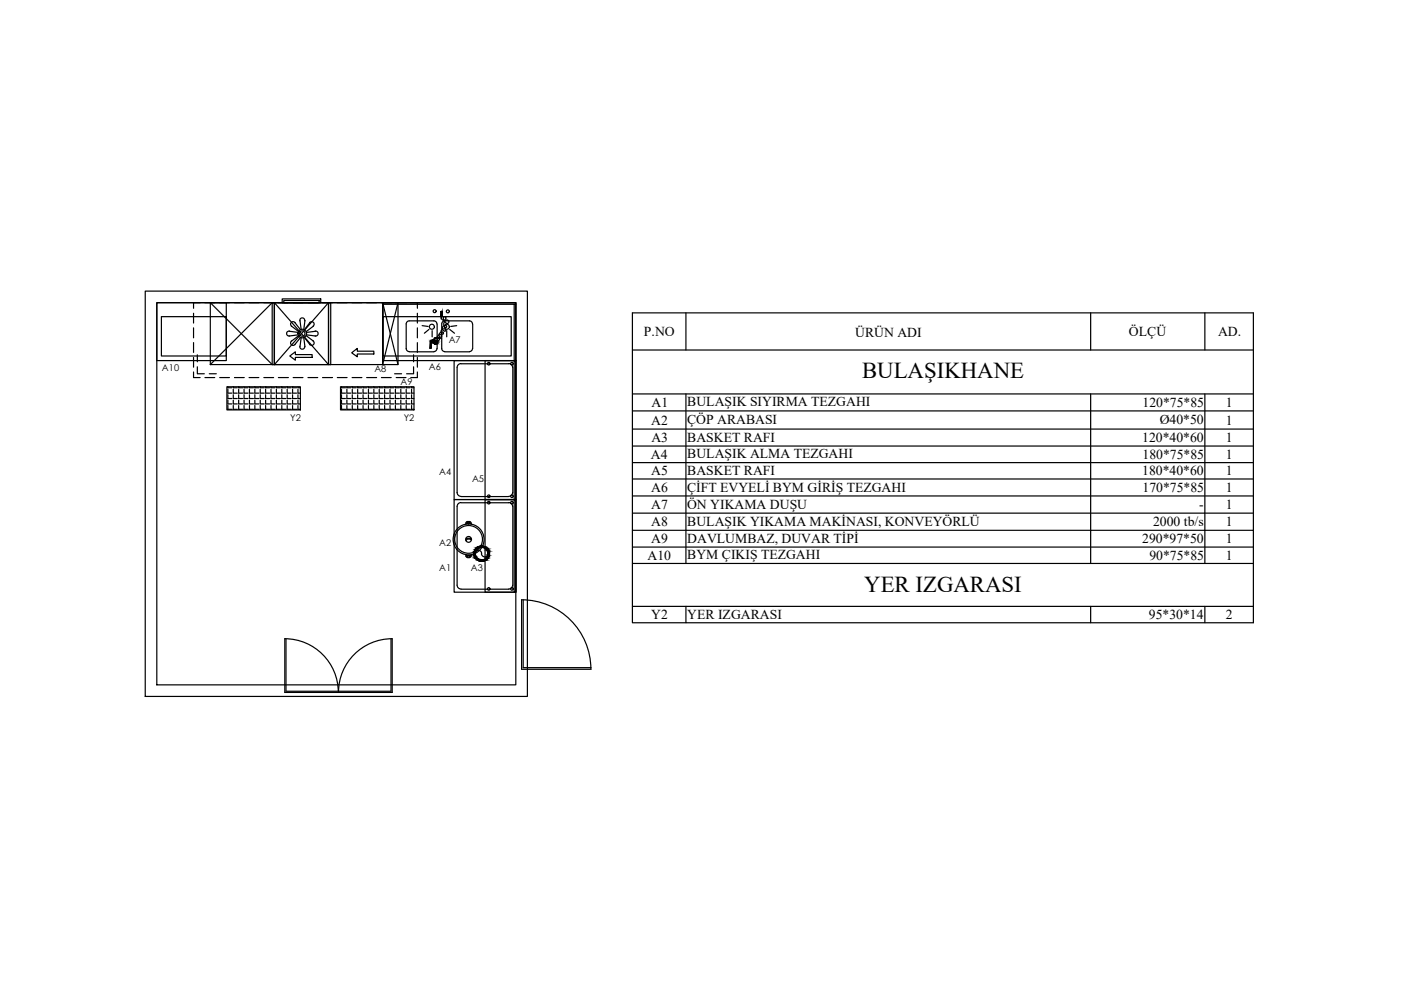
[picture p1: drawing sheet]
<svg xmlns="http://www.w3.org/2000/svg" width="297mm" height="210mm" viewBox="0 0 297 210" stroke-linecap="round" stroke-linejoin="round" font-family="sans-serif">
<!-- layer: 0 -->
<g fill="none" stroke="#000" stroke-width=".25">
<path d="M30.8 61.7h81v86h-81zM33.2 64.2h76.2v81h-76.2zM109 64.5h.4v12h-.4h.4v29.4h-.4zM134.1 66.3h131.6v65.7h-131.6zM134.1 74.2h131.6M145.4 66.3v7.9M231.2 66.3v7.9M255.5 66.3v7.9M48.1 82h15.6v4.9h-15.6zM48.3 82v.2h.9M48.3 82.6v.8h.9M48.3 83.7v.8h.9"/>
<path d="M48.3 84.8v.8h.9M48.3 86v.8h.9M49.5 82v.2h.8M49.5 82.6v.8h.8M49.5 83.7v.8h.8M49.5 84.8v.8h.8M49.5 86v.8h.8M50.6 82v.2h.8M50.6 82.6v.8h.8M50.6 83.7v.8h.8M50.6 84.8v.8h.8M50.6 86v.8h.8"/>
<path d="M51.7 82v.2h.9M51.7 82.6v.8h.9M51.7 83.7v.8h.9M51.7 84.8v.8h.9M51.7 86v.8h.9M52.9 82v.2h.8M52.9 82.6v.8h.8M52.9 83.7v.8h.8M52.9 84.8v.8h.8M52.9 86v.8h.8M54 82v.2h.9M54 82.6v.8h.9"/>
<path d="M54 83.7v.8h.9M54 84.8v.8h.9M54 86v.8h.9M55.2 82v.2h.8M55.2 82.6v.8h.8M55.2 83.7v.8h.8M55.2 84.8v.8h.8M55.2 86v.8h.8M56.3 82v.2h.9M56.3 82.6v.8h.9M56.3 83.7v.8h.9M56.3 84.8v.8h.9"/>
<path d="M56.3 86v.8h.9M57.5 82v.2h.8M57.5 82.6v.8h.8M57.5 83.7v.8h.8M57.5 84.8v.8h.8M57.5 86v.8h.8M58.6 82v.2h.9M58.6 82.6v.8h.9M58.6 83.7v.8h.9M58.6 84.8v.8h.9M58.6 86v.8h.9M59.7 82v.2h.9"/>
<path d="M59.7 82.6v.8h.9M59.7 83.7v.8h.9M59.7 84.8v.8h.9M59.7 86v.8h.9M60.9 82v.2h.8M60.9 82.6v.8h.8M60.9 83.7v.8h.8M60.9 84.8v.8h.8M60.9 86v.8h.8M62 82v.2h.9M62 82.6v.8h.9M62 83.7v.8h.9"/>
<path d="M62 84.8v.8h.9M62 86v.8h.9M63.2 82v.2h.5M63.2 82.6v.8h.5M63.2 83.7v.8h.5M63.2 84.8v.8h.5M63.2 86v.8h.5M72.2 82h15.6v4.9h-15.6zM72.4 82v.2h.9M72.4 82.6v.8h.9M72.4 83.7v.8h.9M72.4 84.8v.8h.9"/>
<path d="M72.4 86v.8h.9M73.5 82v.2h.9M73.5 82.6v.8h.9M73.5 83.7v.8h.9M73.5 84.8v.8h.9M73.5 86v.8h.9M74.7 82v.2h.8M74.7 82.6v.8h.8M74.7 83.7v.8h.8M74.7 84.8v.8h.8M74.7 86v.8h.8M75.8 82v.2h.9"/>
<path d="M75.8 82.6v.8h.9M75.8 83.7v.8h.9M75.8 84.8v.8h.9M75.8 86v.8h.9M77 82v.2h.8M77 82.6v.8h.8M77 83.7v.8h.8M77 84.8v.8h.8M77 86v.8h.8M78.1 82v.2h.9M78.1 82.6v.8h.9M78.1 83.7v.8h.9"/>
<path d="M78.1 84.8v.8h.9M78.1 86v.8h.9M79.3 82v.2h.8M79.3 82.6v.8h.8M79.3 83.7v.8h.8M79.3 84.8v.8h.8M79.3 86v.8h.8M80.4 82v.2h.9M80.4 82.6v.8h.9M80.4 83.7v.8h.9M80.4 84.8v.8h.9M80.4 86v.8h.9"/>
<path d="M81.5 82v.2h.9M81.5 82.6v.8h.9M81.5 83.7v.8h.9M81.5 84.8v.8h.9M81.5 86v.8h.9M82.7 82v.2h.8M82.7 82.6v.8h.8M82.7 83.7v.8h.8M82.7 84.8v.8h.8M82.7 86v.8h.8M83.8 82v.2h.9M83.8 82.6v.8h.9"/>
<path d="M83.8 83.7v.8h.9M83.8 84.8v.8h.9M83.8 86v.8h.9M85 82v.2h.8M85 82.6v.8h.8M85 83.7v.8h.8M85 84.8v.8h.8M85 86v.8h.8M86.1 82v.2h.9M86.1 82.6v.8h.9M86.1 83.7v.8h.9M86.1 84.8v.8h.9"/>
<path d="M86.1 86v.8h.9M87.3 82v.2h.5M87.3 82.6v.8h.5M87.3 83.7v.8h.5M87.3 84.8v.8h.5M87.3 86v.8h.5M134.1 83.5h131.6M134.1 87.1h131.6M134.1 91h131.6M134.1 94.6h131.6M134.1 98.1h131.6M145.4 83.5v36"/>
<path d="M231.2 83.5v36M255.5 83.5v36M109 105.9h.4v19.7h-.4zM134.1 101.6h131.6M134.1 105.2h131.6M134.1 108.8h131.6M134.1 112.4h131.6M134.1 116h131.6M134.1 119.5h131.6M134.1 128.6h131.6M145.4 128.6v3.4M231.2 128.6v3.4"/>
<path d="M255.5 128.6v3.4"/>
</g>
<path d="M60.6 135.4v11.2h22.3v-11.2M83.1 135.4a11.4 11.4 0 0 0-11.3 11.4M83.2 135.4v11.4h-22.8v-11.4a11.4 11.4 0 0 1 11.3 11.4M110.6 127.2a14.7 14.7 0 0 1 14.7 14.7h-14.7zM110.9 127.2v14.4h14.4" fill="none" stroke="#000" stroke-width=".25"/>
<g fill="none" stroke="#000" stroke-width=".25">
<path d="M33.2 64.2h14.8v12.3h-14.8zM34.2 67.1h13.8v8.4h-13.8zM41 78.9v1.2h1.4M41 66.4v2.1M41 69.5v2.1M41 72.6v2.1M41 75.8v2.1M41.8 77.8v1.4h1.5M41.8 75.2v1.5M42.4 64.2h-1.4v1.2M43.4 64.2h2.1M44.4 79.2h1.5"/>
<path d="M44.6 64.2h36.5v13.1h-36.5zM44.6 64.2l13.1 13.1M46.6 64.2h2.1M49.7 64.2h2.1M52.8 64.2h2.1M55.9 64.2h2.1M57.7 64.2h.5v13.1h-.5zM57.7 64.2l-13.1 13.1M58.2 64.2h11.5v13.1h-11.5zM58.2 77.3v-13.1l11.5 13.1M59 64.2h2.1M59.8 63.4h8.2v.8h-8.2z"/>
<path d="M60.2 63.7h7.5v.5h-7.5zM61.3 70.2l2 .3M61.4 70.2a.53 .53 0 0 0-.6 .5 .53 .53 0 0 0 .6 .5M61.4 75.5l1.2-.9v.6h3.6v.6h-3.6v.6zM61.8 69.1l1.5 1.2M61.8 72.3a.53 .53 0 0 0 0 .8 .53 .53 0 0 0 .8-.1M62.2 64.2h2M62.5 68.4l1.2 1.5M62.6 68.4a.53 .53 0 0 0-.8 0 .53 .53 0 0 0 0 .8M63.3 71l-2 .2M63.3 71.2l-1.5 1.1M63.6 68a.53 .53 0 0 1 .5-.6 .53 .53 0 0 1 .5 .6"/>
<path d="M63.6 73.4a.53 .53 0 0 0 .5 .6 .53 .53 0 0 0 .5-.6M63.6 67.9l.3 2M63.7 71.5l-1.2 1.6M63.9 71.6l-.3 1.9M64.4 71.6l.3 1.9M64.5 71.5l1.2 1.6M64.7 67.9l-.3 2M64.9 71.2l1.6 1.1M65 71l1.9 .2M65.3 64.2h2.1M65.6 68.4a.53 .53 0 0 1 .8 0 .53 .53 0 0 1 0 .8M65.7 68.4l-1.2 1.5"/>
<path d="M66.4 72.3a.53 .53 0 0 1 0 .8 .53 .53 0 0 1-.8-.1M66.5 69.1l-1.6 1.2M66.8 70.2a.53 .53 0 0 1 .7 .5 .53 .53 0 0 1-.7 .5M66.9 70.2l-1.9 .3M68.4 64.2h2.1M69.7 64.2h.4v13.1h-.4zM69.7 64.2l-11.5 13.1M71.5 64.2h2.1M74.6 74.8l1.1-.9v.6h3.6v.6h-3.6v.5zM74.6 64.2h2.1M77.7 64.2h2.2M80.9 64.2h2"/>
<path d="M81.1 64.2h3.3v13.1h-3.3zM81.1 64.2l3.3 13.1M81.2 67.1h27.2v8.4h-27.2zM81.2 64.2h28.2v12.3h-28.2zM81.2 64.2h28.2v.3h-28.2zM83.7 79.2h1.4M84 64.2h2.1M84.4 64.2l-3.3 13.1M86.8 68a.66 .66 0 0 0-.7 .7v5.2a.66 .66 0 0 0 .7 .6M86.8 68h5.2M86.8 74.6h5.2M87.1 64.2h1.4v1.2"/>
<path d="M87.7 77.8v1.4h-1.5M87.7 75.2v1.5M88.5 66.4v2.1M88.5 69.5v2.1M88.5 72.6v2.1M88.5 75.8v2.1M88.5 78.9v1.2h-1.4M89.5 69l1.3 .2M90.9 69.9l-.9 .8M91.2 73.8v-1.2h.2l.1 1.2M91.2 72.6h.2l.1 1.2h-.3zM91.6 70.1v1.3"/>
<path d="M92 68a.66 .66 0 0 1 .6 .7M92.3 72.3l-.6-.1-.4 .4M92.4 72.3v.5l-.5-.2M92.6 73.9a.66 .66 0 0 1-.6 .6M92.7 68.7v5.2M92.7 72l.3 .2 .2-.2a.71 .71 0 0 0-1-.3 .71 .71 0 0 0-.3 .9M93.3 70.9l-.6 .4v.7M93.5 66h.2h-.2M93.5 66v1M93.6 67.4a.47 .47 0 0 0 .6 .5 .47 .47 0 0 0 .2-.7h-.3a.88 .88 0 0 0 .1 .9 .88 .88 0 0 0 .9 .4v-.5l-.4-.1M93.6 66v1.4M93.7 70.8h.3v-.1a.56 .56 0 0 0-.7-.2 .56 .56 0 0 0-.2 .7l.1 .3 .4-.1v-.3l-.3-.1"/>
<path d="M93.7 67h-.2h.2M93.7 66v1M94.3 68a.66 .66 0 0 0-.6 .7v5.2a.66 .66 0 0 0 .6 .6M94.3 69.4h.4a.47 .47 0 0 0-.6-.4 .47 .47 0 0 0-.3 .6l.1 .4 .4 .2M94.3 70.2l.2-.1a.57 .57 0 0 0-.9-.2 .57 .57 0 0 0 .1 .9M94.3 68h5.2a.66 .66 0 0 1 .7 .7M94.3 74.6h5.2M94.7 70.1v1.3M94.7 67.9a.91 .91 0 0 0-.3 1.5M95.3 69.9l1.1 .8M96.3 76.5h13.1v29.4h-13.1zM96.8 69l-1.2 .2"/>
<path d="M97.7 77.1a.83 .83 0 0 0-.8 .8v26.5a.83 .83 0 0 0 .8 .8M97.8 77.1h10.1M100.2 73.9a.66 .66 0 0 1-.7 .6M100.2 68.7v5.2M102.8 76.5h6.6v29.4h-6.6zM107.9 77.1a.83 .83 0 0 1 .8 .8M108.7 77.9v26.5M43.4 80.1h2.1M46.6 80.1h2.1M49.7 80.1h2.1M52.8 80.1h2.1M55.9 80.1h2.1"/>
<path d="M59 80.1h2.1M62.2 80.1h2M65.3 80.1h2.1M68.4 80.1h2.1M71.5 80.1h2.1M74.6 80.1h2.1M77.7 80.1h2.2M80.9 80.1h2M84 80.1h2.1M96.3 105.9h13.1v19.7h-13.1zM97.7 106.6a.83 .83 0 0 0-.8 .8v16.7a.83 .83 0 0 0 .8 .8M97.8 105.3h10.1"/>
<path d="M97.8 106.6h10.1M100.7 117.4a.7 .7 0 0 1 .7-.7 .7 .7 0 0 1 .7 .7M102.1 117.4a.7 .7 0 0 0 .7 .7 .7 .7 0 0 0 .7-.7M102.8 105.9h6.6v19.7h-6.6zM107.9 106.6a.83 .83 0 0 1 .8 .8M108.7 104.4a.83 .83 0 0 1-.8 .8M108.7 107.4v16.7M97.8 124.9h10.1M108.7 124.1a.83 .83 0 0 1-.8 .8"/>
<circle cx="64.1" cy="70.7" r=".57"/>
<circle cx="64.1" cy="70.7" r=".91"/>
<circle cx="91.6" cy="69.3" r=".53"/>
<circle cx="92.2" cy="66" r=".32"/>
<circle cx="94.7" cy="69.3" r=".53"/>
<circle cx="94.9" cy="66" r=".32"/>
<circle cx="103.6" cy="77.1" r=".28"/>
<circle cx="108.5" cy="77.1" r=".28"/>
<circle cx="102.1" cy="117.4" r="1.63"/>
<circle cx="102.1" cy="117.4" r="1.38"/>
<circle cx="103.6" cy="105.2" r=".28"/>
<circle cx="103.6" cy="106.6" r=".28"/>
<circle cx="108.5" cy="106.6" r=".28"/>
<circle cx="108.5" cy="105.2" r=".28"/>
<circle cx="103.6" cy="124.9" r=".28"/>
<circle cx="108.5" cy="124.9" r=".28"/>
</g>
<g fill="#000" stroke="#000" stroke-width=".21">
<path d="M91.3 72.5h.2zM91.8 72.1h.1zM92.1 71.8h.1zM92.2 72.9h.1zM92.4 72.8h.2zM92.6 71.5h.3zM93.1 71.7h.1zM93.1 71.7l.1 .1zM101.8 119h.7zM101.9 115.8h.4zM102.5 118.7h.6z"/>
<path d="M91.4 72.4h.1zM91.3 72.5h.2z"/>
<path d="M91.4 72.3h.1zM91.4 72.3l.1 .1z"/>
<path d="M91.5 72.3h.1zM91.4 72.3h.1z"/>
<path d="M91.7 72.2h.2zM91.7 72.2h.2z"/>
<path d="M91.5 72.3h.2zM91.5 72.3h.2z"/>
<path d="M91.5 72.3h.2zM91.5 72.3h.1z"/>
<path d="M91.6 72.2h.2zM91.6 72.2l.1 .1z"/>
<path d="M91.8 72.1l.1 .1zM91.7 72.2h.2z"/>
<path d="M91.7 72.2h.2zM91.6 72.2h.3z"/>
<path d="M91.6 72.2h.3zM91.6 72.2h.2z"/>
<path d="M91.9 72.3l.1 .2zM91.9 72.3l.1 .2z"/>
<path d="M91.9 72.5l.1 .1zM91.9 72.5l.1 .1z"/>
<path d="M91.9 72.2l.1 .1zM91.9 72.2l.1 .1z"/>
<path d="M91.9 72.7h.1zM91.9 72.7h.1z"/>
<path d="M92 72.8h.1zM92 72.8h.1z"/>
<path d="M92 72.1h.1zM92 72.1h.1z"/>
<path d="M92 72.7l.1 .1zM92 72.7l.1 .1z"/>
<path d="M92 72v.1zM92 72l-.1 .1z"/>
<path d="M92 72.8h.1zM92 72.8h.1z"/>
<path d="M92 72.8h.2zM92 72.8h.2z"/>
<path d="M92.1 71.8v.2zM92.1 71.8l-.1 .2z"/>
<path d="M92 72.1h.2zM92 72.1h.2z"/>
<path d="M92 72.1l.3 .1zM92 72.1l.3 .1z"/>
<path d="M92 72.8l.3 .1zM92 72.8l.3 .1z"/>
<path d="M92.2 71.8h.1zM92.1 71.8h.1z"/>
<path d="M92.2 71.8h.1zM92.2 71.8h.1z"/>
<path d="M92 72.2h.3zM92 72.2h.3z"/>
<path d="M92 72.2h.3zM92 72.2h.3z"/>
<path d="M92 72.2h.3zM92 72.2h.3z"/>
<path d="M92.1 72.2h.3zM92.1 72.2h.3z"/>
<path d="M92.2 72.9h.1zM92.2 72.9h.2z"/>
<path d="M92.2 72.2h.2zM92.2 72.2h.2z"/>
<path d="M92.3 71.7h.1zM92.3 71.7l-.1 .1z"/>
<path d="M92.2 72.2l.3 .1zM92.2 72.2l.3 .1z"/>
<path d="M92.4 72.3h.2zM92.4 72.3h.2zM92.4 72.3h.2zM92.4 72.3h.2z"/>
<path d="M92.4 72.8h.2zM92.4 72.8h.2z"/>
<path d="M92.1 72.9h.3zM92.1 72.9h.3z"/>
<path d="M92.3 72.3h.2zM92.3 72.3h.2z"/>
<path d="M92.3 72.3h.3zM92.3 72.3h.3z"/>
<path d="M92.5 72.7h.1zM92.5 72.7h.1z"/>
<path d="M92 72.9h.5zM92 72.9h.5z"/>
<path d="M92 72.9h.5zM92 72.9h.4zM92.1 72.9h.3zM92.1 72.9h.3z"/>
<path d="M92.4 72.8h.1zM92.3 72.8h.2z"/>
<path d="M92.3 72.8l.2 .1zM92.3 72.9h.2zM92.3 72.9h.2zM92.3 72.9h.2z"/>
<path d="M92.3 72.9h.2zM92.3 72.9h.2z"/>
<path d="M92.3 71.6h.3zM92.3 71.6h.3z"/>
<path d="M92.3 71.6h.3zM92.3 71.7h.1z"/>
<path d="M92.4 72.3l.2 .1zM92.4 72.3l.2 .1zM92.5 72.4h.1zM92.5 72.4h.1z"/>
<path d="M92.5 72.4h.1zM92.5 72.4h.1z"/>
<path d="M92.5 72.5h.1zM92.5 72.5h.1z"/>
<path d="M92.5 72.7h.1zM92.4 72.8h.2z"/>
<path d="M92.6 72.5v.1zM92.6 72.5v.1z"/>
<path d="M92.4 71.6h.4zM92.3 71.6h.3z"/>
<path d="M92.6 71.5h.3zM92.6 71.5h.3z"/>
<path d="M92.6 71.5l.4 .1zM92.5 71.6h.5z"/>
<path d="M92.5 71.6h.6zM92.4 71.6h.7z"/>
<path d="M92.4 71.6h.7zM92.4 71.6h.7z"/>
<path d="M92.8 71.6h.3zM92.8 71.6h.3z"/>
<path d="M92.9 71.6l.3 .1zM92.9 71.6l.3 .1zM93.1 71.7h.1zM93.1 71.7h.1z"/>
<path d="M93.7 66l-.2 1h.2zM93.5 66h.2l-.2 1z"/>
<path d="M100.5 117.3l.2 .2v-.2zM100.5 117.3l.2 .2h-.2z"/>
<path d="M100.5 117.5l.2 .1zM100.5 117.5l.2 .1z"/>
<path d="M100.5 117.6l.3 .2-.1-.2zM100.5 117.6l.3 .2h-.2z"/>
<path d="M100.6 117l.1 .3 .1-.3zM100.6 117l.1 .3h-.2zM100.5 117.3h.2zM100.5 117.3h.2z"/>
<path d="M100.6 117.8l.2 .1zM100.6 117.8l.2 .1z"/>
<path d="M100.6 116.9h.2zM100.6 116.9l.2 .1z"/>
<path d="M100.6 117.9l.3 .1-.1-.1zM100.6 117.9l.3 .1h-.3z"/>
<path d="M100.6 116.8l.2 .1 .1-.1zM100.6 116.8l.2 .1h-.2z"/>
<path d="M100.6 118l.3 .2zM100.6 118l.3 .2z"/>
<path d="M100.7 116.6l.2 .2v-.2zM100.7 116.6l.2 .2h-.3z"/>
<path d="M100.7 118.2l.3 .1zM100.7 118.2l.3 .1z"/>
<path d="M100.7 116.5h.3zM100.7 116.5l.2 .1z"/>
<path d="M100.7 118.3l.5 .1zM100.7 118.3l.5 .1z"/>
<path d="M100.9 116.3l.3 .1zM100.9 116.3l.3 .1z"/>
<path d="M100.9 116.4l.1 .1 .2-.1zM100.9 116.4l.1 .1h-.3z"/>
<path d="M100.9 118.4h.3zM100.9 118.4h.3z"/>
<path d="M100.9 118.4l.5 .2zM100.9 118.4l.5 .2h-.4z"/>
<path d="M101 116.2l.2 .1 .2-.1zM100.9 116.3l.1-.1 .2 .1z"/>
<path d="M101 118.6h.5zM101 118.6h.5z"/>
<path d="M101.1 116.2h.4zM101.1 116.2h.3z"/>
<path d="M101.1 118.6l.6 .1zM101.1 118.6l.6 .1z"/>
<path d="M101.1 116.1h.6zM101.1 116.1l.4 .1h-.4z"/>
<path d="M101.1 118.7l.8 .1zM101.1 118.7l.8 .1z"/>
<path d="M101.8 119h.5zM101.9 119h.4z"/>
<path d="M101.2 116h.7zM101.1 116.1h.6z"/>
<path d="M101.2 118.8h1zM101.2 118.8h1z"/>
<path d="M101.3 116h.9zM101.3 116h.6z"/>
<path d="M101.9 115.8h.6zM101.8 115.8h.7z"/>
<path d="M101.8 115.8l.8 .1zM101.6 115.9h1z"/>
<path d="M101.6 115.9h1.2zM101.4 115.9h1.4z"/>
<path d="M101.6 119h1zM101.6 119h.9z"/>
<path d="M101.4 115.9l1.5 .1zM101.3 116h1.6z"/>
<path d="M101.4 118.9h1.4zM101.4 118.9l1.2 .1z"/>
<path d="M101.3 116h1.7zM101.3 116h1.7z"/>
<path d="M101.3 118.8h1.6zM101.3 118.8l1.5 .1z"/>
<path d="M102.2 116h.9zM102.2 116h.9z"/>
<path d="M101.3 118.8h1.7zM101.3 118.8h1.6z"/>
<path d="M102.3 118.8h.7zM102.2 118.8h.8z"/>
<path d="M102.5 116l.6 .1zM102.5 116l.6 .1z"/>
<path d="M102.5 116.1h.6zM102.5 116.1h.6z"/>
<path d="M102.5 118.7h.6zM102.3 118.8h.7z"/>
<path d="M102.7 116.1l.6 .1zM102.7 116.1l.6 .1z"/>
<path d="M102.7 118.7h.4zM102.5 118.7h.6zM102.5 118.7h.6z"/>
<path d="M102.9 116.2l.4 .1zM102.9 116.2l.4 .1z"/>
<path d="M102.9 116.3l.5 .2-.1-.2zM102.9 116.3l.5 .2z"/>
<path d="M102.9 118.5l.2 .2 .2-.2zM102.7 118.7l.2-.2 .2 .2z"/>
<path d="M103.1 116.5h.4zM103.1 116.5h.4z"/>
<path d="M103.1 118.4l.2 .1 .1-.1zM102.9 118.5l.2-.1 .2 .1zM102.9 118.5h.4zM102.9 118.5h.4z"/>
<path d="M103.2 116.5l.4 .1-.1-.1zM103.2 116.5l.4 .1z"/>
<path d="M103.2 118.3h.3zM103.2 118.3l.2 .1z"/>
<path d="M103.3 116.6l.3 .2v-.2zM103.3 116.6l.3 .2h-.3z"/>
<path d="M103.3 118.2l.2 .1 .1-.1zM103.3 118.2l.2 .1h-.3z"/>
<path d="M103.3 116.8l.4 .1zM103.3 116.8l.4 .1z"/>
<path d="M103.3 118l.3 .2v-.2zM103.3 118l.3 .2h-.3z"/>
<path d="M103.4 116.9l.3 .2v-.2zM103.4 116.9l.3 .2h-.2z"/>
<path d="M103.4 117.9l.2 .1 .1-.1zM103.4 117.9l.2 .1h-.3z"/>
<path d="M103.5 117.1h.2zM103.5 117.1h.2z"/>
<path d="M103.5 117.1l.3 .3-.1-.3zM103.5 117.1l.3 .3h-.3z"/>
<path d="M103.5 117.6l.2 .1zM103.5 117.6l.2 .1z"/>
<path d="M103.5 117.7l.2 .2v-.2zM103.5 117.7l.2 .2h-.3z"/>
<path d="M103.5 117.4l.2 .2 .1-.2zM103.5 117.4l.2 .2h-.2z"/>
</g>
<g fill="none" stroke="#000" stroke-width=".25">
<path d="M98.8 117.6v.4l.3 .2M98.8 110.9v.3M98.9 110.9v.1h.9v-.1M99.1 118.2h.5M99.6 110.6l.3 .3M99.6 110.7l.1 .2M99.6 110.6h-.7l-.1 .3M99.6 110.7h-.5l-.2 .2M99.7 117.9l-.1 .1M99.8 117.9v-.1h-.9l.1 .2 .6 .1M99.9 117.9l-.3 .3M99.9 114.5l-.2-.2h-.6l-.3 .3"/>
<path d="M99.9 110.9v.3M99.9 117.6v.3M100 114.3l-.3-.2h-.7l-.3 .3"/>
<circle cx="99.3" cy="114.4" r="2.94"/>
<circle cx="99.3" cy="114.4" r="3.3"/>
<circle cx="99.3" cy="114.4" r=".61"/>
</g>
<g font-size="4.8">
<text x="182.8" y="80.1">BULAŞIKHANE</text>
<text x="183.2" y="125.6">YER IZGARASI</text>
</g>
<g font-size="2.9">
<text x="136.5" y="71.2">P.NO</text>
<text x="181.3" y="71.5">ÜRÜN ADI</text>
<text x="239.4" y="71.2">ÖLÇÜ</text>
<text x="258.2" y="71.2">AD.</text>
<text x="138.1" y="86.3">A1</text>
<text x="145.7" y="86">BULAŞIK SIYIRMA TEZGAHI</text>
<text x="242.2" y="86.3">120*75*85</text>
<text x="259.9" y="86.3">1</text>
<text x="138.1" y="90">A2</text>
<text x="138.1" y="93.7">A3</text>
<text x="145.7" y="90">ÇÖP ARABASI</text>
<text x="145.7" y="93.7">BASKET RAFI</text>
<text x="242.2" y="93.7">120*40*60</text>
<text x="245.9" y="90">Ø40*50</text>
<text x="259.9" y="90">1</text>
<text x="259.9" y="93.8">1</text>
<text x="138" y="97.3">A4</text>
<text x="138.1" y="100.8">A5</text>
<text x="145.7" y="97">BULAŞIK ALMA TEZGAHI</text>
<text x="145.7" y="100.8">BASKET RAFI</text>
<text x="242.2" y="100.8">180*40*60</text>
<text x="242.2" y="97.3">180*75*85</text>
<text x="259.9" y="97.3">1</text>
<text x="259.9" y="100.8">1</text>
<text x="138.1" y="104.3">A6</text>
<text x="138.1" y="108">A7</text>
<text x="145.7" y="104.3">ÇİFT EVYELİ BYM GİRİŞ TEZGAHI</text>
<text x="145.7" y="107.9">ÖN YIKAMA DUŞU</text>
<text x="242.2" y="104.3">170*75*85</text>
<text x="254.3" y="108">-</text>
<text x="259.9" y="104.4">1</text>
<text x="259.9" y="108">1</text>
<text x="138.1" y="111.6">A8</text>
<text x="145.7" y="111.5">BULAŞIK YIKAMA MAKİNASI, KONVEYÖRLÜ</text>
<text x="244.5" y="111.6">2000 tb/s</text>
<text x="259.9" y="111.6">1</text>
<text x="137.3" y="118.7">A10</text>
<text x="138.1" y="115.1">A9</text>
<text x="145.7" y="115.2">DAVLUMBAZ, DUVAR TİPİ</text>
<text x="145.7" y="118.4">BYM ÇIKIŞ TEZGAHI</text>
<text x="242.2" y="115.1">290*97*50</text>
<text x="243.7" y="118.7">90*75*85</text>
<text x="259.9" y="115.2">1</text>
<text x="259.9" y="118.7">1</text>
<text x="138.1" y="131.3">Y2</text>
<text x="145.7" y="131.2">YER IZGARASI</text>
<text x="243.6" y="131.2">95*30*14</text>
<text x="259.9" y="131.3">2</text>
</g>
<g font-size="2">
<text x="95.1" y="72.7">A7</text>
<text x="34.3" y="78.7">A10</text>
<text x="79.4" y="79">A8</text>
<text x="84.9" y="81.6">A9</text>
<text x="90.9" y="78.4">A6</text>
<text x="61.5" y="89.2">Y2</text>
<text x="85.6" y="89.2">Y2</text>
<text x="93.1" y="100.7">A4</text>
<text x="100.1" y="102.2">A5</text>
<text x="93.1" y="115.8">A2</text>
<text x="93.1" y="121.2">A1</text>
<text x="99.8" y="121.2">A3</text>
</g>
</svg>
